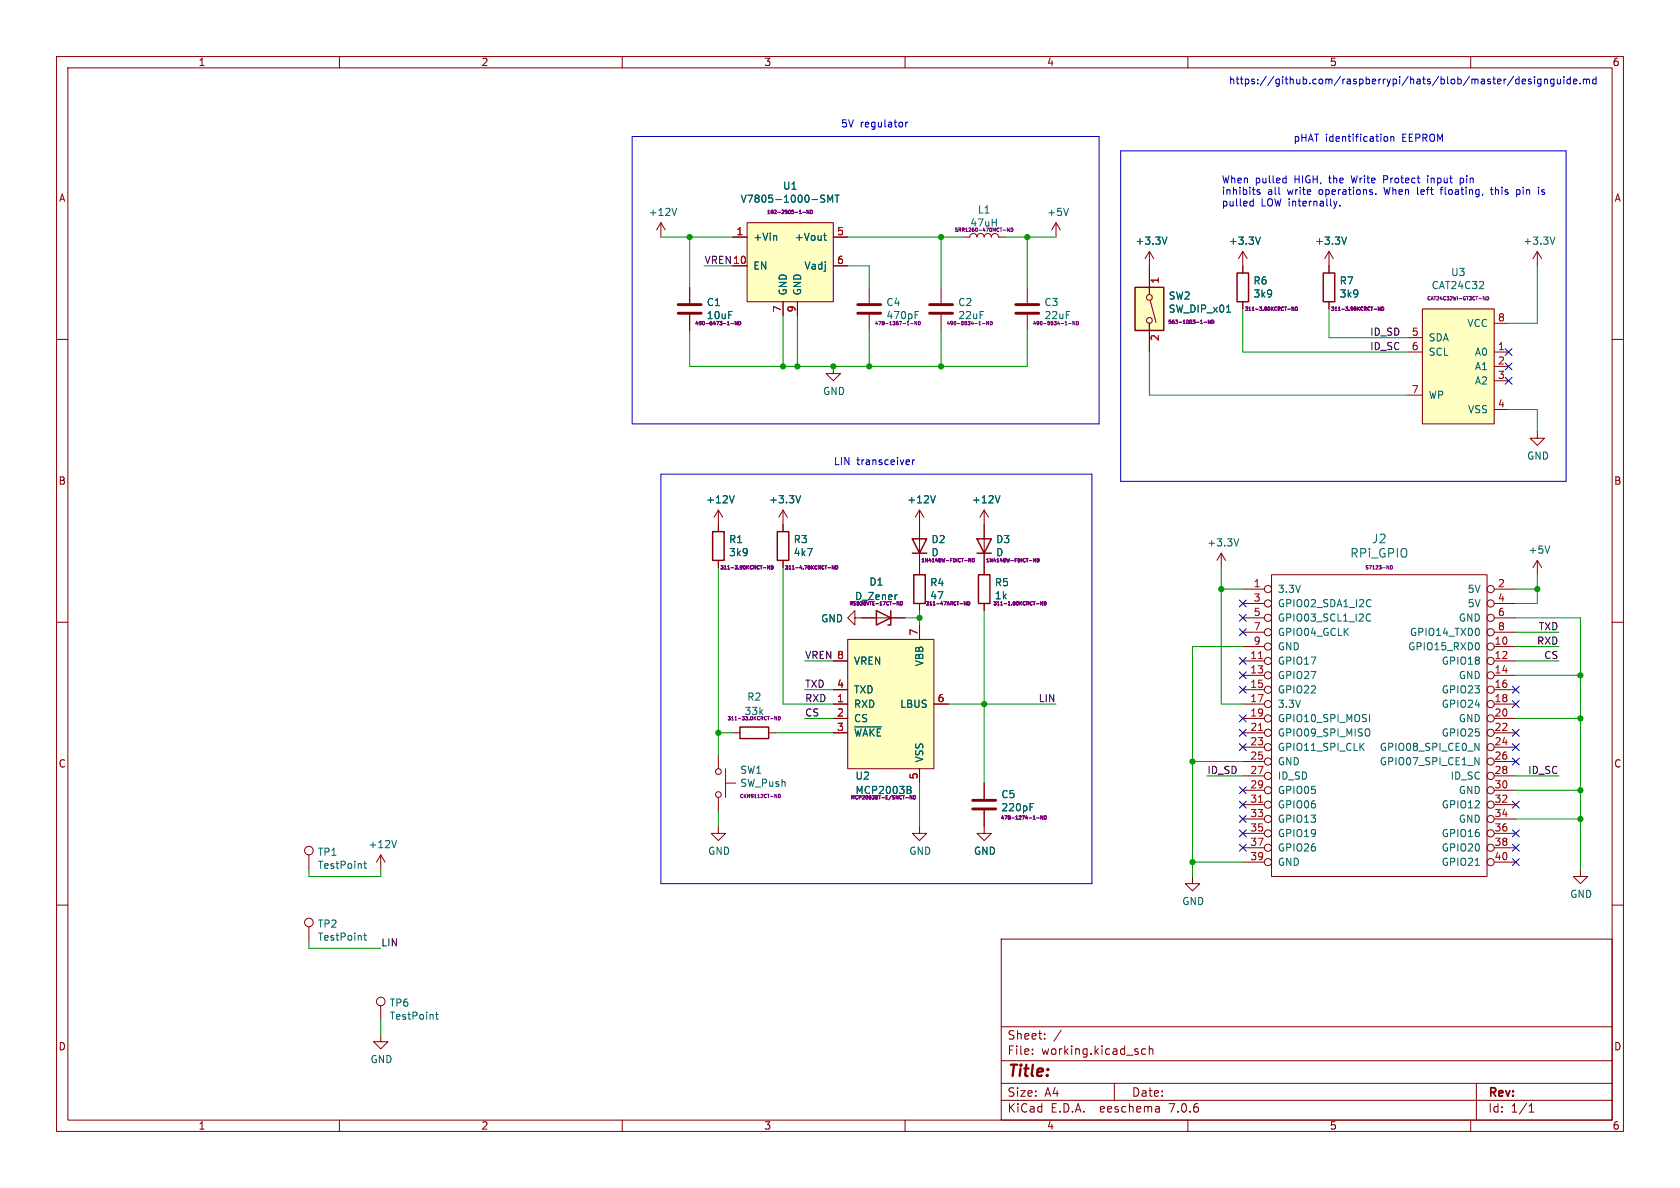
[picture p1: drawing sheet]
<svg xmlns="http://www.w3.org/2000/svg" width="297mm" height="210mm" viewBox="0 0 297 210" stroke-linecap="round" stroke-linejoin="round" font-family="sans-serif">
<g fill="none" stroke="#840000" stroke-width=".18">
<path d="M10 10h277v190h-277zM12 12h273v186h-273zM60 10v2M110 10v2M160 10v2M210 10v2M260 10v2M116.8 39.4l-.7 1.2M116.8 39.4v2.5M116.8 39.4l.8 1.2M132.1 39.4h15.2v13.9h-15.2zM186.7 39.4l-.8 1.2"/>
<path d="M186.7 39.4v2.5M186.7 39.4l.8 1.2M10 60h2M121.9 50.8v2.8M121.9 55.6v2.8M129.5 41.9h2.6M129.5 47h2.6M138.4 53.3v2.6M141 53.3v2.6M147.3 41.9h2.6M147.3 47h2.6M153.7 50.8v2.8"/>
<path d="M153.7 55.6v2.8M166.4 50.8v2.8M166.4 55.6v2.8M170.2 41.9h1.2a.64 .64 0 0 1 .7-.6 .64 .64 0 0 1 .6 .6 .64 .64 0 0 1 .7-.6 .64 .64 0 0 1 .6 .6 .64 .64 0 0 1 .6-.6 .64 .64 0 0 1 .7 .6 .64 .64 0 0 1 .6-.6 .64 .64 0 0 1 .6 .6h1.3M181.6 50.8v2.8M181.6 55.6v2.8M203.2 44.5l-.8 1.2M203.2 44.5v7.6M203.2 57.2v5M203.2 44.5l.8 1.2M203.3 53.1l1.1 3.9M219.7 44.5l-.8 1.2"/>
<path d="M219.7 44.5v3.8M219.7 53.3v1.3M219.7 44.5l.8 1.2M234.9 44.5v3.8M234.9 53.3v1.3M234.9 44.5l-.7 1.2M234.9 44.5l.8 1.2M248.9 59.7h2.6M251.5 54.6h12.7v20.3h-12.7zM264.2 57.2h2.5M271.8 44.5v2.5M271.8 44.5l-.8 1.2"/>
<path d="M271.8 44.5l.7 1.2M285 60h2M147.3 64.8v1.2h1.3l-1.3 1.3-1.3-1.3h1.3M248.9 62.2h2.6M248.9 69.9h2.6M264.2 62.2h2.5M264.2 64.8h2.5M264.2 67.3h2.5M264.2 72.4h2.5M271.8 76.2v1.3h1.2l-1.2 1.2-1.3-1.2h1.3M127 90.2l-.8 1.2M127 90.2v3.8"/>
<path d="M127 99.1v1.2M127 90.2l.8 1.2M138.4 90.2v3.8M138.4 99.1v1.2M138.4 90.2l-.7 1.2M138.4 90.2l.8 1.2M162.6 90.2v11.4M162.6 90.2l-.8 1.2M162.6 90.2l.7 1.2M174 90.2v11.4M174 90.2l-.8 1.2M174 90.2l.8 1.2"/>
<path d="M215.9 97.8l-.8 1.3M215.9 97.8v2.5M215.9 97.8l.8 1.3M271.8 99.1l-.8 1.2M271.8 99.1v2.5M271.8 99.1l.7 1.2M10 110h2M147.3 116.8h2.6M149.9 113h15.2v22.9h-15.2zM151.1 109.2v-1.2l-1.2 1.2 1.2 1.3v-1.3h8.9M162.6 106.7v1.3M162.6 110.5v2.5"/>
<path d="M174 106.7v1.3M219.7 104.1h3.8M219.7 114.3h3.8M219.7 116.8h3.8M219.7 119.4h3.8M219.7 106.7h3.8M219.7 109.2h3.8M219.7 111.8h3.8M224.8 101.6h38.1v53.3h-38.1zM264.2 104.1h3.8M264.2 114.3h3.8M264.2 116.8h3.8"/>
<path d="M264.2 119.4h3.8M264.2 106.7h3.8M264.2 109.2h3.8M264.2 111.8h3.8M285 110h2M127 133.4v2.5M128.3 138.4h1.7M128.3 135.9v5.1M129.5 129.5h1.3M135.9 129.5h1.3M147.3 129.5h2.6M147.3 121.9h2.6"/>
<path d="M147.3 124.5h2.6M147.3 127h2.6M162.6 135.9v2.5M165.1 124.5h2.5M174 138.4v2.8M219.7 129.5h3.8M219.7 121.9h3.8M219.7 124.5h3.8M219.7 127h3.8M219.7 132.1h3.8M219.7 134.6h3.8M219.7 137.2h3.8"/>
<path d="M219.7 139.7h3.8M264.2 129.5h3.8M264.2 121.9h3.8M264.2 124.5h3.8M264.2 127h3.8M264.2 132.1h3.8M264.2 134.6h3.8M264.2 137.2h3.8M264.2 139.7h3.8M10 160h2M54.6 151.1v2.6M67.3 151.1l-.8 1.3"/>
<path d="M67.3 151.1v2.6M67.3 151.1l.8 1.3M127 146.1v1.2h1.3l-1.3 1.3-1.3-1.3h1.3M127 141v2.5M162.6 146.1v1.2h1.2l-1.2 1.3-1.3-1.3h1.3M174 143.3v4h1.3l-1.3 1.3-1.3-1.3h1.3M210.8 154.9v1.3h1.3l-1.3 1.3-1.3-1.3h1.3M219.7 142.2h3.8M219.7 144.8h3.8M219.7 147.3h3.8M219.7 149.9h3.8M219.7 152.4h3.8"/>
<path d="M264.2 142.2h3.8M264.2 144.8h3.8M264.2 147.3h3.8M264.2 149.9h3.8M264.2 152.4h3.8M279.4 153.7v1.2h1.3l-1.3 1.3-1.3-1.3h1.3M285 160h2M54.6 163.8v2.6M67.3 177.8v2.5M177 166h108v32h-108zM60 198v2M67.3 182.9v1.3h1.3l-1.3 1.2-1.3-1.2h1.3"/>
<path d="M110 198v2M160 198v2M177 194.5h108M177 191.5h108M177 187.5h108M177 181.5h108M182.5 186.3v.1M182.5 185.5v.1M184.7 183.6v.1M184.7 182.8v.1M187.6 182.1l-1.3 2M197 191.5v3"/>
<path d="M202.5 185.5l-.4-.1-.3 .3v.4l.2 .2h.5M203.2 185.5l.2-.1 .3 .1 .1 .9M203.2 184.9v1.5M204.9 195.7l.1 .9M205 196.5l-.2 .1M205 196h-.2M210 198v2M260 198v2M261 191.5v6.5M270.3 196.6h.9M270.3 195.5l.4-.4v1.5"/>
<circle cx="203.2" cy="52.6" r=".51"/>
<circle cx="203.2" cy="56.6" r=".51"/>
<circle cx="224.2" cy="104.1" r=".63"/>
<circle cx="224.2" cy="119.4" r=".63"/>
<circle cx="224.2" cy="106.7" r=".63"/>
<circle cx="224.2" cy="109.2" r=".63"/>
<circle cx="224.2" cy="114.3" r=".63"/>
<circle cx="224.2" cy="116.8" r=".63"/>
<circle cx="224.2" cy="111.8" r=".63"/>
<circle cx="263.5" cy="111.8" r=".63"/>
<circle cx="263.5" cy="114.3" r=".63"/>
<circle cx="263.5" cy="116.8" r=".63"/>
<circle cx="263.5" cy="104.1" r=".63"/>
<circle cx="263.5" cy="106.7" r=".63"/>
<circle cx="263.5" cy="119.4" r=".63"/>
<circle cx="263.5" cy="109.2" r=".63"/>
<circle cx="127" cy="136.4" r=".51"/>
<circle cx="224.2" cy="124.5" r=".63"/>
<circle cx="224.2" cy="121.9" r=".63"/>
<circle cx="224.2" cy="127" r=".63"/>
<circle cx="224.2" cy="132.1" r=".63"/>
<circle cx="224.2" cy="134.6" r=".63"/>
<circle cx="224.2" cy="139.7" r=".63"/>
<circle cx="224.2" cy="129.5" r=".63"/>
<circle cx="224.2" cy="137.2" r=".63"/>
<circle cx="263.5" cy="121.9" r=".63"/>
<circle cx="263.5" cy="124.5" r=".63"/>
<circle cx="263.5" cy="127" r=".63"/>
<circle cx="263.5" cy="134.6" r=".63"/>
<circle cx="263.5" cy="132.1" r=".63"/>
<circle cx="263.5" cy="139.7" r=".63"/>
<circle cx="263.5" cy="129.5" r=".63"/>
<circle cx="263.5" cy="137.2" r=".63"/>
<circle cx="54.6" cy="150.4" r=".76"/>
<circle cx="127" cy="140.5" r=".51"/>
<circle cx="224.2" cy="142.2" r=".63"/>
<circle cx="224.2" cy="147.3" r=".63"/>
<circle cx="224.2" cy="149.9" r=".63"/>
<circle cx="224.2" cy="152.4" r=".63"/>
<circle cx="224.2" cy="144.8" r=".63"/>
<circle cx="263.5" cy="142.2" r=".63"/>
<circle cx="263.5" cy="147.3" r=".63"/>
<circle cx="263.5" cy="149.9" r=".63"/>
<circle cx="263.5" cy="144.8" r=".63"/>
<circle cx="263.5" cy="152.4" r=".63"/>
<circle cx="54.6" cy="163.1" r=".76"/>
<circle cx="67.3" cy="177" r=".76"/>
</g>
<path d="M119.9 55.4h4.1M119.9 53.8h4.1M151.6 55.4h4.1M151.6 53.8h4.1M164.3 55.4h4.1M164.3 53.8h4.1M179.6 55.4h4M179.6 53.8h4M172 143h4M172 141.5h4" fill="none" stroke="#840000" stroke-width=".51"/>
<g fill="none" stroke="#840084" stroke-width=".18">
<path d="M141.3 37.8h.4M141.9 37.5h.5M143 37.2v.6l-.3-.6v.6M143.3 37.2a.31 .31 0 0 1 .4 .3 .31 .31 0 0 1-.4 .3zM128.6 57.4h.4M129.2 57.2h.5M130.3 56.8v.6l-.3-.6v.6M130.6 56.8a.31 .31 0 0 1 .4 .3 .31 .31 0 0 1-.4 .3zM162.4 56.8a.31 .31 0 0 1 .3 .3 .31 .31 0 0 1-.3 .3zM173.1 57.4h.3M173.7 57.2h.4M174.8 56.8v.6l-.4-.6v.6"/>
<path d="M175.1 56.8a.31 .31 0 0 1 .3 .3 .31 .31 0 0 1-.3 .3zM177.3 40.7h.5M178.4 40.3v.6l-.3-.6v.6M178.7 40.3a.31 .31 0 0 1 .4 .3 .31 .31 0 0 1-.4 .3zM188.3 57.4h.3M188.9 57.2h.5M190 56.8v.6l-.3-.6v.6M190.3 56.8a.31 .31 0 0 1 .4 .3 .31 .31 0 0 1-.4 .3zM212.2 57.2h.4M212.9 57h.4M214 56.6v.6l-.4-.6v.6M214.2 56.6a.31 .31 0 0 1 .4 .3 .31 .31 0 0 1-.4 .3z"/>
<path d="M227.6 54.7h.5M228.8 54.3v.6l-.4-.6v.6M229 54.3a.31 .31 0 0 1 .4 .3 .31 .31 0 0 1-.4 .3zM242.9 54.7h.5M244 54.3v.6l-.4-.6v.6M244.3 54.3a.31 .31 0 0 1 .3 .3 .31 .31 0 0 1-.3 .3zM262.2 52.4l.4 .6v-.6M262.8 52.4a.31 .31 0 0 1 .4 .3 .31 .31 0 0 1-.4 .3zM136 100v.6l-.3-.6v.6M136.3 100a.31 .31 0 0 1 .4 .3 .31 .31 0 0 1-.4 .3zM147.5 100v.6l-.4-.6v.6M147.8 100a.31 .31 0 0 1 .3 .3 .31 .31 0 0 1-.3 .3z"/>
<path d="M171.6 98.7v.6l-.3-.6v.6M171.9 98.7a.31 .31 0 0 1 .4 .3 .31 .31 0 0 1-.4 .3zM183.1 98.7v.6l-.4-.6v.6M183.4 98.7a.31 .31 0 0 1 .3 .3 .31 .31 0 0 1-.3 .3zM245.2 100l.3 .6v-.6M245.8 100a.31 .31 0 0 1 .4 .3 .31 .31 0 0 1-.4 .3zM134.9 100.4h.5M146.4 100.4h.4M158.9 106.3v.7l-.3-.7v.7M159.2 106.3a.31 .31 0 0 1 .4 .3 .31 .31 0 0 1-.4 .4zM170.8 106.3v.7l-.3-.7v.7M171.1 106.3a.31 .31 0 0 1 .4 .3 .31 .31 0 0 1-.4 .4z"/>
<path d="M183.2 106.7h.5M184.3 106.3v.7l-.3-.7v.7M184.6 106.3a.31 .31 0 0 1 .3 .3 .31 .31 0 0 1-.3 .4zM136.2 127h.5M137.3 126.7v.6l-.3-.6v.6M137.6 126.7a.31 .31 0 0 1 .4 .3 .31 .31 0 0 1-.4 .3zM137 140.4l.3 .6v-.6M137.6 140.4a.31 .31 0 0 1 .4 .3 .31 .31 0 0 1-.4 .3zM161.2 140.6v.6l-.3-.6v.6M161.5 140.6a.31 .31 0 0 1 .4 .3 .31 .31 0 0 1-.4 .3zM182.7 144.8h.3M183.3 144.6h.4"/>
<path d="M184.4 144.2v.6l-.4-.6v.6M184.7 144.2a.31 .31 0 0 1 .3 .3 .31 .31 0 0 1-.3 .3z"/>
</g>
<g fill="none" stroke="#006464" stroke-width=".18">
<path d="M119.6 36.8l-.4 1.3M145.3 35.1l.4 .1 .1 .3-.2 .3h-.3M145.3 34.5h.5M146.4 35.8v-1.3l.4 .9 .4-.9v1.3M147.6 34.5h.7M148 34.5v1.3M188.9 36.8l-.4 1.3M137.1 41.6l.2 .2v.7M145.6 41.6h.5M145.8 41.2v1.1l.3 .2M161.8 55.7h.4M161.8 55.1h.6"/>
<path d="M206.3 41.9l-.4 1.3M216.8 55.2h.8M222.8 41.9l-.4 1.3M238.1 41.9l-.5 1.3M261.5 51h.8M262.2 49.9v.4M274.9 41.9l-.4 1.3M129.8 87.6l-.4 1.3M141.5 87.6l-.4 1.3M165.4 87.6l-.5 1.3M176.8 87.6l-.4 1.3M219 95.2l-.4 1.3"/>
<path d="M274 96.5l-.4 1.3M158.5 105.1h.1M241.8 108.6l.3-.1 .2 .2M242 106l.4 .1M242.3 109.7l-.2 .1-.3-.1M242.4 107.1l-.4 .2M261.5 113.9v.7M151.1 128.5h4.7M160.4 139l.6 .1v.3l-.2 .2M160.4 139.6h.4M160.8 139.6l.3 .3-.1 .3-.6 .1M240.6 131.9l.5 .8"/>
<path d="M241.1 131.4l-.7 .7M242 128.9a.9 .9 0 0 1 0 1.2M242.1 126.3v1.3M260.7 131.4l.8 1.3v-1.3M260.7 133.9l.8 1.3v-1.3M64.3 152.7h.5M64.5 152.2v1.1l.3 .2M70.1 148.6l-.4 1.3M182.1 142.7h.4M182.1 142.1h.6M260.8 153h.7M64.3 165.4h.5"/>
<path d="M64.5 164.9v1.1l.3 .2M77 179.3h.5M77.2 178.9v1.1l.3 .2"/>
</g>
<g fill="#ffffc2" stroke="#ffffc2" stroke-width=".18">
<path d="M251.5 54.6h12.7v20.3h-12.7z"/>
<path d="M132.1 39.4h15.2v13.9h-15.2z"/>
<path d="M200.7 50.8h5v7.6h-5z"/>
<path d="M149.9 113h15.2v22.9h-15.2z"/>
</g>
<g fill="none" stroke="#840000" stroke-width=".25">
<path d="M200.7 50.8h5v7.6h-5zM218.7 48.3h2v5h-2zM233.9 48.3h2.1v5h-2.1zM126 94h2v5.1h-2zM137.4 94h2v5.1h-2zM161.3 95.3h2.5l-1.2 2.5zM161.3 97.8h2.5M172.7 95.3h2.6l-1.3 2.5zM172.7 97.8h2.6M154.9 108l2.6 1.2-2.6 1.3zM157.5 108v2.5h-.5M161.5 101.6h2.1v5.1h-2.1z"/>
<path d="M173 101.6h2v5.1h-2zM130.8 128.5h5.1v2.1h-5.1z"/>
</g>
<path d="M222.5 116.4h.7M222.5 129.1h.7M222.5 141.8h.7" fill="none" stroke="#a90000" stroke-width=".18"/>
<g fill="none" stroke="#0000c2" stroke-width=".18">
<path d="M267.6 13.5l-1.1 1.6M268.6 13.6v1.2M268.6 14h-.4l-.3 .2 .2 .6h.5M269.1 14.4l.6-.1-.1-.3h-.3l-.2 .2 .1 .6h.4M270.7 14h-.3l-.2 .2v.1l.5 .2v.3h-.5M271.3 13.6v.1M271.3 14v.8M272.4 14h-.3l-.3 .2 .1 .6h.5M272.4 14v1l-.2 .2h-.3M273 14.1l.2-.1h.3l.1 .8M273 14v.8M274.7 14h-.3l-.3 .2 .1 .6h.5"/>
<path d="M274.7 14v1l-.2 .2h-.3M275.3 14l.1 .8h.3l.2-.1M275.9 14v.8M276.5 13.6v.1M276.5 14v.8M277.6 14h-.3l-.3 .2 .1 .6h.5M277.6 13.6v1.2M278.2 14.4l.6-.1-.1-.3h-.3l-.2 .2v.6h.5M279.3 14.7v.1M279.9 14.1l.4-.1 .2 .2M279.9 14v.8M280.5 14.2l.1-.2h.4v.8"/>
<path d="M280.5 14.2v.6M282.2 14h-.4l-.2 .2 .1 .6h.5M282.2 13.6v1.2M111.8 24.1h82.5v50.8h-82.5zM160.1 21.6v.8M160.5 21.6l-.4 .2M198.1 26.7h78.8v58.4h-78.8zM221.1 36.4h.5M221.1 35.6h.5M221.6 35.1v1.3M222.7 33.6l-.3-.1-.2 .2 .1 .2 .4 .1v.3h-.5M227 31.5h.4"/>
<path d="M227.4 31.1v1.2M227.4 32.3h-.4M235.8 35.6l.3 .8M236.1 36.4l-.2 .4M236.4 35.6l-.3 .8M236.9 36.3v.1M242.6 34v.3M243.2 34.3v.1M244.6 31.7h.5M244.7 24.3l.2-.2 .4 .2v.4l-.1 .2-.3 .1-.2-.1zM245.1 31.1h-.5v1.2M245.9 24.3l.2-.2 .3 .1v.8"/>
<path d="M245.9 24.1v.9M250.6 33.1v1.1l.2 .2M252.4 31.1v.1M252.4 31.5v.8M254.6 33.5h.5M254.8 33.3v1.1M258.2 31.5h.3l.2 .1M258.2 31.5v1.3M258.7 32.2l-.2 .1h-.3M263.5 33.5h.5M263.7 33.1v1.1l.3 .2M268.1 33.6l.4-.1 .2 .3-.1 .5h-.5"/>
<path d="M268.1 33.5v1.3M273 33.6l-.3-.1-.2 .2 .1 .2 .4 .1v.3h-.5M116.8 83.8h76.2v72.4h-76.2zM160.6 81.3l.2 .3-.6 .1M160.7 82.1h-.1M161.3 81.3v.8M161.7 81.3l-.4 .2"/>
</g>
<g fill="none" stroke="#009600" stroke-width=".18">
<path d="M116.8 41.9h12.7M121.9 58.4v6.4h59.7v-6.4M121.9 41.9v8.9M124.5 47h5M138.4 55.9v8.9M141 55.9v8.9M149.9 41.9h20.3M149.9 47h3.8v3.8M153.7 58.4v6.4M166.4 41.9v8.9M166.4 58.4v6.4M177.8 41.9h8.9"/>
<path d="M181.6 41.9v8.9M219.7 54.6v7.6h29.2M234.9 54.6v5.1h14M271.8 47v10.2h-5.1M203.2 62.2v7.7h45.7M266.7 72.4h5.1v3.8M127 100.3v33.1M138.4 100.3v24.2h8.9M142.2 116.8h5.1M160 109.2h2.6M162.6 108v2.5M174 108v30.4"/>
<path d="M215.9 100.3v24.2h3.8M215.9 104.1h3.8M219.7 114.3h-8.9v40.6M268 116.8h7.6M268 109.2h11.4v44.5M268 104.1h3.8M268 114.3h7.6M268 119.4h11.4M268 111.8h7.6M271.8 101.6v5.1h-3.8M127 129.5h2.5M137.2 129.5h10.1"/>
<path d="M142.2 127h5.1M142.2 121.9h5.1M162.6 138.4v7.7M167.6 124.5h19.1M210.8 134.6h8.9M213.4 137.2h6.3M268 127h11.4M268 137.2h7.6M268 139.7h11.4M54.6 153.7v1.2h12.7v-1.2M127 143.5v2.6M210.8 152.4h8.9"/>
<path d="M268 144.8h11.4M54.6 166.4v1.2h12.7M67.3 180.3v2.6"/>
</g>
<g fill="none" stroke="#000084" stroke-width=".18">
<path d="M266.1 66.7l1.2 1.2M266.1 64.2l1.2 1.2M266.1 61.6l1.2 1.2M267.3 64.2l-1.2 1.2M267.3 66.7l-1.2 1.2M267.3 61.6l-1.2 1.2M219.1 118.8l1.2 1.2M219.1 116.2l1.2 1.2M219.1 111.2l1.2 1.2M219.1 106.1l1.2 1.2M219.1 108.6l1.2 1.2M220.3 118.8l-1.2 1.2"/>
<path d="M220.3 116.2l-1.2 1.2M220.3 111.2l-1.2 1.2M220.3 106.1l-1.2 1.2M220.3 108.6l-1.2 1.2M219.1 128.9l1.2 1.2M219.1 131.5l1.2 1.2M219.1 121.3l1.2 1.2M219.1 126.4l1.2 1.2M219.1 139.1l1.2 1.2M220.3 128.9l-1.2 1.2M220.3 131.5l-1.2 1.2M220.3 121.3l-1.2 1.2"/>
<path d="M220.3 126.4l-1.2 1.2M220.3 139.1l-1.2 1.2M267.4 134l1.2 1.2M267.4 128.9l1.2 1.2M267.4 123.9l1.2 1.2M267.4 121.3l1.2 1.2M267.4 131.5l1.2 1.2M268.6 134l-1.2 1.2M268.6 128.9l-1.2 1.2M268.6 123.9l-1.2 1.2M268.6 121.3l-1.2 1.2M268.6 131.5l-1.2 1.2"/>
<path d="M219.1 141.6l1.2 1.2M219.1 149.3l1.2 1.2M219.1 146.7l1.2 1.2M219.1 144.2l1.2 1.2M220.3 141.6l-1.2 1.2M220.3 149.3l-1.2 1.2M220.3 146.7l-1.2 1.2M220.3 144.2l-1.2 1.2M267.4 141.6l1.2 1.2M267.4 151.8l1.2 1.2M267.4 146.7l1.2 1.2M267.4 149.3l1.2 1.2"/>
<path d="M268.6 141.6l-1.2 1.2M268.6 151.8l-1.2 1.2M268.6 146.7l-1.2 1.2M268.6 149.3l-1.2 1.2"/>
</g>
<g fill="#009600" stroke="#009600" stroke-width=".18">
<circle cx="127" cy="129.5" r=".46"/>
<circle cx="121.9" cy="41.9" r=".46"/>
<circle cx="210.8" cy="152.4" r=".46"/>
<circle cx="210.8" cy="134.6" r=".46"/>
<circle cx="271.8" cy="104.1" r=".46"/>
<circle cx="215.9" cy="104.1" r=".46"/>
<circle cx="181.6" cy="41.9" r=".46"/>
<circle cx="166.4" cy="64.8" r=".46"/>
<circle cx="162.6" cy="109.2" r=".46"/>
<circle cx="141" cy="64.8" r=".46"/>
<circle cx="147.3" cy="64.8" r=".46"/>
<circle cx="138.4" cy="64.8" r=".46"/>
<circle cx="153.7" cy="64.8" r=".46"/>
<circle cx="166.4" cy="41.9" r=".46"/>
<circle cx="174" cy="124.5" r=".46"/>
<circle cx="279.4" cy="144.8" r=".46"/>
<circle cx="279.4" cy="139.7" r=".46"/>
<circle cx="279.4" cy="119.4" r=".46"/>
<circle cx="279.4" cy="127" r=".46"/>
</g>
<text font-size="2.8" fill="#840000" x="178" y="190.9">Title:</text>
<g font-size="2.1" fill="#006464">
<text x="238.6" y="98.8">RPi_GPIO</text>
<text x="242.5" y="96.2">J2</text>
</g>
<g font-size="2.1" fill="#840000">
<text x="178" y="184">Sheet:</text>
<text x="178" y="186.7">File:</text>
<text x="184.1" y="186.7">working.kicad_sch</text>
<text x="178" y="196.9">KiCad</text>
<text x="178" y="194.1">Size:</text>
<text x="184.7" y="194.1">A4</text>
<text x="185.7" y="196.9">E.D.A.</text>
<text x="194.6" y="196.9">eeschema</text>
<text x="200" y="194.1">Date:</text>
<text x="207" y="196.9">7.0.6</text>
<text x="263" y="194.3">Rev:</text>
<text x="263" y="196.9">Id:</text>
<text x="267.1" y="196.9">1/1</text>
</g>
<g font-size="1.8" fill="#840000">
<text x="35" y="11.9">1</text>
<text x="85" y="11.9">2</text>
<text x="135" y="11.9">3</text>
<text x="185" y="11.9">4</text>
<text x="235" y="11.9">5</text>
<text x="285" y="11.9">6</text>
<text x="10.3" y="35.9">A</text>
<text x="285.3" y="35.9">A</text>
<text x="10.3" y="85.9">B</text>
<text x="285.3" y="85.9">B</text>
<text x="10.3" y="135.9">C</text>
<text x="285.3" y="135.9">C</text>
<text x="10.3" y="185.9">D</text>
<text x="285.3" y="185.9">D</text>
<text x="35" y="199.9">1</text>
<text x="85" y="199.9">2</text>
<text x="135" y="199.9">3</text>
<text x="185" y="199.9">4</text>
<text x="235" y="199.9">5</text>
<text x="285" y="199.9">6</text>
</g>
<g font-size="1.8" fill="#0000c2">
<text x="217.2" y="15">https://github.com/raspberrypi/hats/blob/master/designguide.md</text>
<text x="148.6" y="22.6">5V</text>
<text x="152.1" y="22.6">regulator</text>
<text x="228.6" y="25.2">pHAT identification</text>
<text x="248" y="25.2">EEPROM</text>
<text x="215.9" y="32.5">When</text>
<text x="215.9" y="34.5">inhibits</text>
<text x="221.9" y="32.5">pulled</text>
<text x="224.1" y="34.5">all</text>
<text x="227.7" y="34.5">write</text>
<text x="228.9" y="32.5">HIGH,</text>
<text x="233.4" y="34.5">operations.</text>
<text x="235.3" y="32.5">the</text>
<text x="239.4" y="32.5">Write</text>
<text x="245.2" y="34.5">When</text>
<text x="245.2" y="32.5">Protect</text>
<text x="251.2" y="34.5">left</text>
<text x="253.2" y="32.5">input</text>
<text x="255.6" y="34.5">floating,</text>
<text x="259.2" y="32.5">pin</text>
<text x="264.7" y="34.5">this</text>
<text x="269.4" y="34.5">pin</text>
<text x="215.9" y="36.6">pulled</text>
<text x="222.9" y="36.6">LOW internally.</text>
<text x="147.3" y="82.3">LIN</text>
<text x="151.5" y="82.3">transceiver</text>
</g>
<g font-size="1.8" fill="#006464">
<text x="138.3" y="33.7">U1</text>
<text x="114.6" y="38.4">+12V</text>
<text x="130.8" y="36">V7805-1000-SMT</text>
<text x="172.8" y="37.9">L1</text>
<text x="185" y="38.4">+5V</text>
<text x="133.1" y="42.8">+Vin</text>
<text x="133.1" y="47.9">EN</text>
<text x="140.4" y="42.8">+Vout</text>
<text x="142.1" y="47.9">Vadj</text>
<text x="200.6" y="43.5">+3.3V</text>
<text x="217.1" y="43.5">+3.3V</text>
<text x="232.4" y="43.5">+3.3V</text>
<text x="269.2" y="43.5">+3.3V</text>
<text x="139.3" y="52.3" transform="rotate(-90 139.3 52.3)">GND</text>
<text x="141.8" y="52.3" transform="rotate(-90 141.8 52.3)">GND</text>
<text x="206.5" y="53.2">SW2</text>
<text x="221.5" y="50.5">R6</text>
<text x="221.5" y="52.8">3k9</text>
<text x="236.7" y="50.5">R7</text>
<text x="236.7" y="52.8">3k9</text>
<text x="253" y="51.3">CAT24C32</text>
<text x="256.4" y="49">U3</text>
<text x="124.9" y="54.3">C1</text>
<text x="124.9" y="56.6">10uF</text>
<text x="156.6" y="54.3">C4</text>
<text x="169.3" y="54.3">C2</text>
<text x="169.3" y="56.6">22uF</text>
<text x="184.5" y="54.3">C3</text>
<text x="184.5" y="56.6">22uF</text>
<text x="206.5" y="55.5">SW_DIP_x01</text>
<text x="259.3" y="58">VCC</text>
<text x="252.5" y="60.6">SDA</text>
<text x="252.5" y="63.1">SCL</text>
<text x="260.6" y="63.1">A0</text>
<text x="260.6" y="65.6">A1</text>
<text x="145.4" y="70">GND</text>
<text x="252.5" y="70.7">WP</text>
<text x="260.6" y="68.2">A2</text>
<text x="259.4" y="73.3">VSS</text>
<text x="269.9" y="81.5">GND</text>
<text x="124.7" y="89.2">+12V</text>
<text x="135.9" y="89.2">+3.3V</text>
<text x="160.3" y="89.2">+12V</text>
<text x="171.7" y="89.2">+12V</text>
<text x="128.8" y="96.2">R1</text>
<text x="128.8" y="98.5">3k9</text>
<text x="140.2" y="96.2">R3</text>
<text x="140.2" y="98.5">4k7</text>
<text x="164.6" y="96.2">D2</text>
<text x="176" y="96.2">D3</text>
<text x="213.3" y="96.8">+3.3V</text>
<text x="270.1" y="98.1">+5V</text>
<text x="151.1" y="106.3">D_Zener</text>
<text x="153.6" y="103.7">D1</text>
<text x="164.3" y="103.8">R4</text>
<text x="175.8" y="103.8">R5</text>
<text x="225.8" y="105">3.3V</text>
<text x="225.8" y="107.5">GPIO02_SDA1_I2C</text>
<text x="259.4" y="105">5V</text>
<text x="259.4" y="107.5">5V</text>
<text x="145.1" y="110.2">GND</text>
<text x="225.8" y="110.1">GPIO03_SCL1_I2C</text>
<text x="225.8" y="112.6">GPIO04_GCLK</text>
<text x="249.2" y="112.6">GPIO14_TXD0</text>
<text x="257.8" y="110.1">GND</text>
<text x="150.9" y="117.7">VREN</text>
<text x="163.4" y="117.9" transform="rotate(-90 163.4 117.9)">VBB</text>
<text x="225.8" y="117.7">GPIO17</text>
<text x="225.8" y="115.2">GND</text>
<text x="248.8" y="115.2">GPIO15_RXD0</text>
<text x="254.8" y="117.7">GPIO18</text>
<text x="132" y="124.1">R2</text>
<text x="150.9" y="125.3">RXD</text>
<text x="150.9" y="122.8">TXD</text>
<text x="159" y="125.3">LBUS</text>
<text x="225.8" y="120.2">GPIO27</text>
<text x="225.8" y="122.8">GPIO22</text>
<text x="225.8" y="125.3">3.3V</text>
<text x="254.8" y="122.8">GPIO23</text>
<text x="254.8" y="125.3">GPIO24</text>
<text x="257.8" y="120.2">GND</text>
<text x="150.9" y="127.9">CS</text>
<text x="150.9" y="130.4">~{WAKE}</text>
<text x="225.8" y="127.9">GPIO10_SPI_MOSI</text>
<text x="225.8" y="130.4">GPIO09_SPI_MISO</text>
<text x="254.8" y="130.4">GPIO25</text>
<text x="257.8" y="127.9">GND</text>
<text x="130.8" y="137">SW1</text>
<text x="163.4" y="134.9" transform="rotate(-90 163.4 134.9)">VSS</text>
<text x="225.8" y="132.9">GPIO11_SPI_CLK</text>
<text x="225.8" y="135.5">GND</text>
<text x="243.8" y="132.9">GPIO08_SPI_CE0_N</text>
<text x="243.8" y="135.5">GPIO07_SPI_CE1_N</text>
<text x="130.8" y="139.3">SW_Push</text>
<text x="151.1" y="138">U2</text>
<text x="176.9" y="141.3">C5</text>
<text x="176.9" y="143.6">220pF</text>
<text x="225.8" y="138">ID_SD</text>
<text x="225.8" y="140.6">GPIO05</text>
<text x="225.8" y="143.1">GPIO06</text>
<text x="254.8" y="143.1">GPIO12</text>
<text x="256.3" y="138">ID_SC</text>
<text x="257.8" y="140.6">GND</text>
<text x="225.8" y="145.6">GPIO13</text>
<text x="225.8" y="148.2">GPIO19</text>
<text x="254.8" y="148.2">GPIO16</text>
<text x="257.8" y="145.6">GND</text>
<text x="56.1" y="151.5">TP1</text>
<text x="56.1" y="153.8">TestPoint</text>
<text x="65" y="150.1">+12V</text>
<text x="125.1" y="151.3">GND</text>
<text x="160.7" y="151.3">GND</text>
<text x="172.1" y="151.3">GND</text>
<text x="225.8" y="150.7">GPIO26</text>
<text x="225.8" y="153.3">GND</text>
<text x="254.8" y="150.7">GPIO20</text>
<text x="254.8" y="153.3">GPIO21</text>
<text x="208.9" y="160.2">GND</text>
<text x="277.5" y="158.9">GND</text>
<text x="56.1" y="164.2">TP2</text>
<text x="56.1" y="166.5">TestPoint</text>
<text x="68.8" y="178.2">TP6</text>
<text x="68.8" y="180.5">TestPoint</text>
<text x="65.4" y="188.1">GND</text>
</g>
<g font-size="1.8" fill="#a90000">
<text x="130.1" y="41.7">1</text>
<text x="147.9" y="41.7">5</text>
<text x="129.5" y="46.7">10</text>
<text x="147.9" y="46.7">6</text>
<text x="205.2" y="50.2" transform="rotate(-90 205.2 50.2)">1</text>
<text x="138.2" y="55.3" transform="rotate(-90 138.2 55.3)">7</text>
<text x="140.7" y="55.3" transform="rotate(-90 140.7 55.3)">9</text>
<text x="249.5" y="59.4">5</text>
<text x="264.7" y="56.9">8</text>
<text x="205.2" y="60.4" transform="rotate(-90 205.2 60.4)">2</text>
<text x="249.5" y="62">6</text>
<text x="264.7" y="62">1</text>
<text x="264.7" y="64.5">2</text>
<text x="249.5" y="69.6">7</text>
<text x="264.7" y="67.1">3</text>
<text x="264.7" y="72.1">4</text>
<text x="221.5" y="103.9">1</text>
<text x="221.5" y="106.4">3</text>
<text x="264.7" y="103.9">2</text>
<text x="264.7" y="106.4">4</text>
<text x="162.3" y="112.5" transform="rotate(-90 162.3 112.5)">7</text>
<text x="221.5" y="109">5</text>
<text x="221.5" y="111.5">7</text>
<text x="264.7" y="109">6</text>
<text x="264.7" y="111.5">8</text>
<text x="147.9" y="116.6">8</text>
<text x="220.9" y="116.6">11</text>
<text x="220.9" y="119.1">13</text>
<text x="221.5" y="114">9</text>
<text x="264.1" y="114">10</text>
<text x="264.1" y="116.6">12</text>
<text x="264.1" y="119.1">14</text>
<text x="147.9" y="124.2">1</text>
<text x="147.9" y="121.7">4</text>
<text x="165.7" y="124.2">6</text>
<text x="220.9" y="121.7">15</text>
<text x="220.9" y="124.2">17</text>
<text x="264.1" y="121.7">16</text>
<text x="264.1" y="124.2">18</text>
<text x="147.9" y="126.7">2</text>
<text x="147.9" y="129.3">3</text>
<text x="220.9" y="126.7">19</text>
<text x="220.9" y="129.3">21</text>
<text x="220.9" y="131.8">23</text>
<text x="264.1" y="126.7">20</text>
<text x="264.1" y="129.3">22</text>
<text x="264.1" y="131.8">24</text>
<text x="162.3" y="137.9" transform="rotate(-90 162.3 137.9)">5</text>
<text x="220.9" y="134.4">25</text>
<text x="220.9" y="136.9">27</text>
<text x="264.1" y="134.4">26</text>
<text x="264.1" y="136.9">28</text>
<text x="220.9" y="139.4">29</text>
<text x="220.9" y="142">31</text>
<text x="264.1" y="139.4">30</text>
<text x="264.1" y="142">32</text>
<text x="220.9" y="144.5">33</text>
<text x="220.9" y="147.1">35</text>
<text x="220.9" y="149.6">37</text>
<text x="264.1" y="144.5">34</text>
<text x="264.1" y="147.1">36</text>
<text x="264.1" y="149.6">38</text>
<text x="220.9" y="152.1">39</text>
<text x="264.1" y="152.1">40</text>
</g>
<g font-size="1.8" fill="#840084">
<text x="171.4" y="40.3">47uH</text>
<text x="156.6" y="56.6">470pF</text>
<text x="164.6" y="98.5">D</text>
<text x="176" y="98.5">D</text>
<text x="164.3" y="106.1">47</text>
<text x="175.8" y="106.1">1k</text>
<text x="131.5" y="126.6">33k</text>
<text x="151.1" y="140.6">MCP2003B</text>
</g>
<g font-size="1.8" fill="#0f0f0f">
<text x="124.5" y="46.7">VREN10</text>
<text x="242.1" y="59.4">ID_SD</text>
<text x="242.1" y="62">ID_SC</text>
<text x="271.9" y="111.5">TXD</text>
<text x="142.2" y="116.6">VREN 8</text>
<text x="271.6" y="114">RXD</text>
<text x="272.9" y="116.6">CS</text>
<text x="142.2" y="121.7">TXD</text>
<text x="142.2" y="124.2">RXD</text>
<text x="183.5" y="124.2">LIN</text>
<text x="142.2" y="126.7">CS</text>
<text x="213.4" y="136.9">ID_SD</text>
<text x="270.1" y="136.9">ID_SC</text>
<text x="67.3" y="167.4">LIN</text>
</g>
<g font-size=".8" fill="#840084">
<text x="135.5" y="38">102-2505-1-ND</text>
<text x="168.6" y="41.2">SRR1260-470MCT-ND</text>
<text x="252.1" y="53.3">CAT24C32WI-GT3CT-ND</text>
<text x="122.8" y="57.7">490-6473-1-ND</text>
<text x="154.5" y="57.7">478-1367-1-ND</text>
<text x="167.2" y="57.7">490-5534-1-ND</text>
<text x="182.4" y="57.7">490-5534-1-ND</text>
<text x="206.4" y="57.5">563-1003-1-ND</text>
<text x="219.9" y="55.1">311-3.90KCRCT-ND</text>
<text x="235.1" y="55.1">311-3.90KCRCT-ND</text>
<text x="127.2" y="100.9">311-3.90KCRCT-ND</text>
<text x="138.6" y="100.9">311-4.70KCRCT-ND</text>
<text x="162.7" y="99.6">1N4148W-FDICT-ND</text>
<text x="174.2" y="99.6">1N4148W-FDICT-ND</text>
<text x="241.2" y="100.9">S7123-ND</text>
<text x="150" y="107.2">RSB36VTE-17CT-ND</text>
<text x="163.5" y="107.2">311-47ARCT-ND</text>
<text x="175.5" y="107.2">311-1.00KCRCT-ND</text>
<text x="128.5" y="127.5">311-33.0KCRCT-ND</text>
<text x="130.6" y="141.3">CKN9112CT-ND</text>
<text x="150.3" y="141.5">MCP2003BT-E/SNCT-ND</text>
<text x="176.8" y="145.1">478-1274-1-ND</text>
</g>
</svg>
